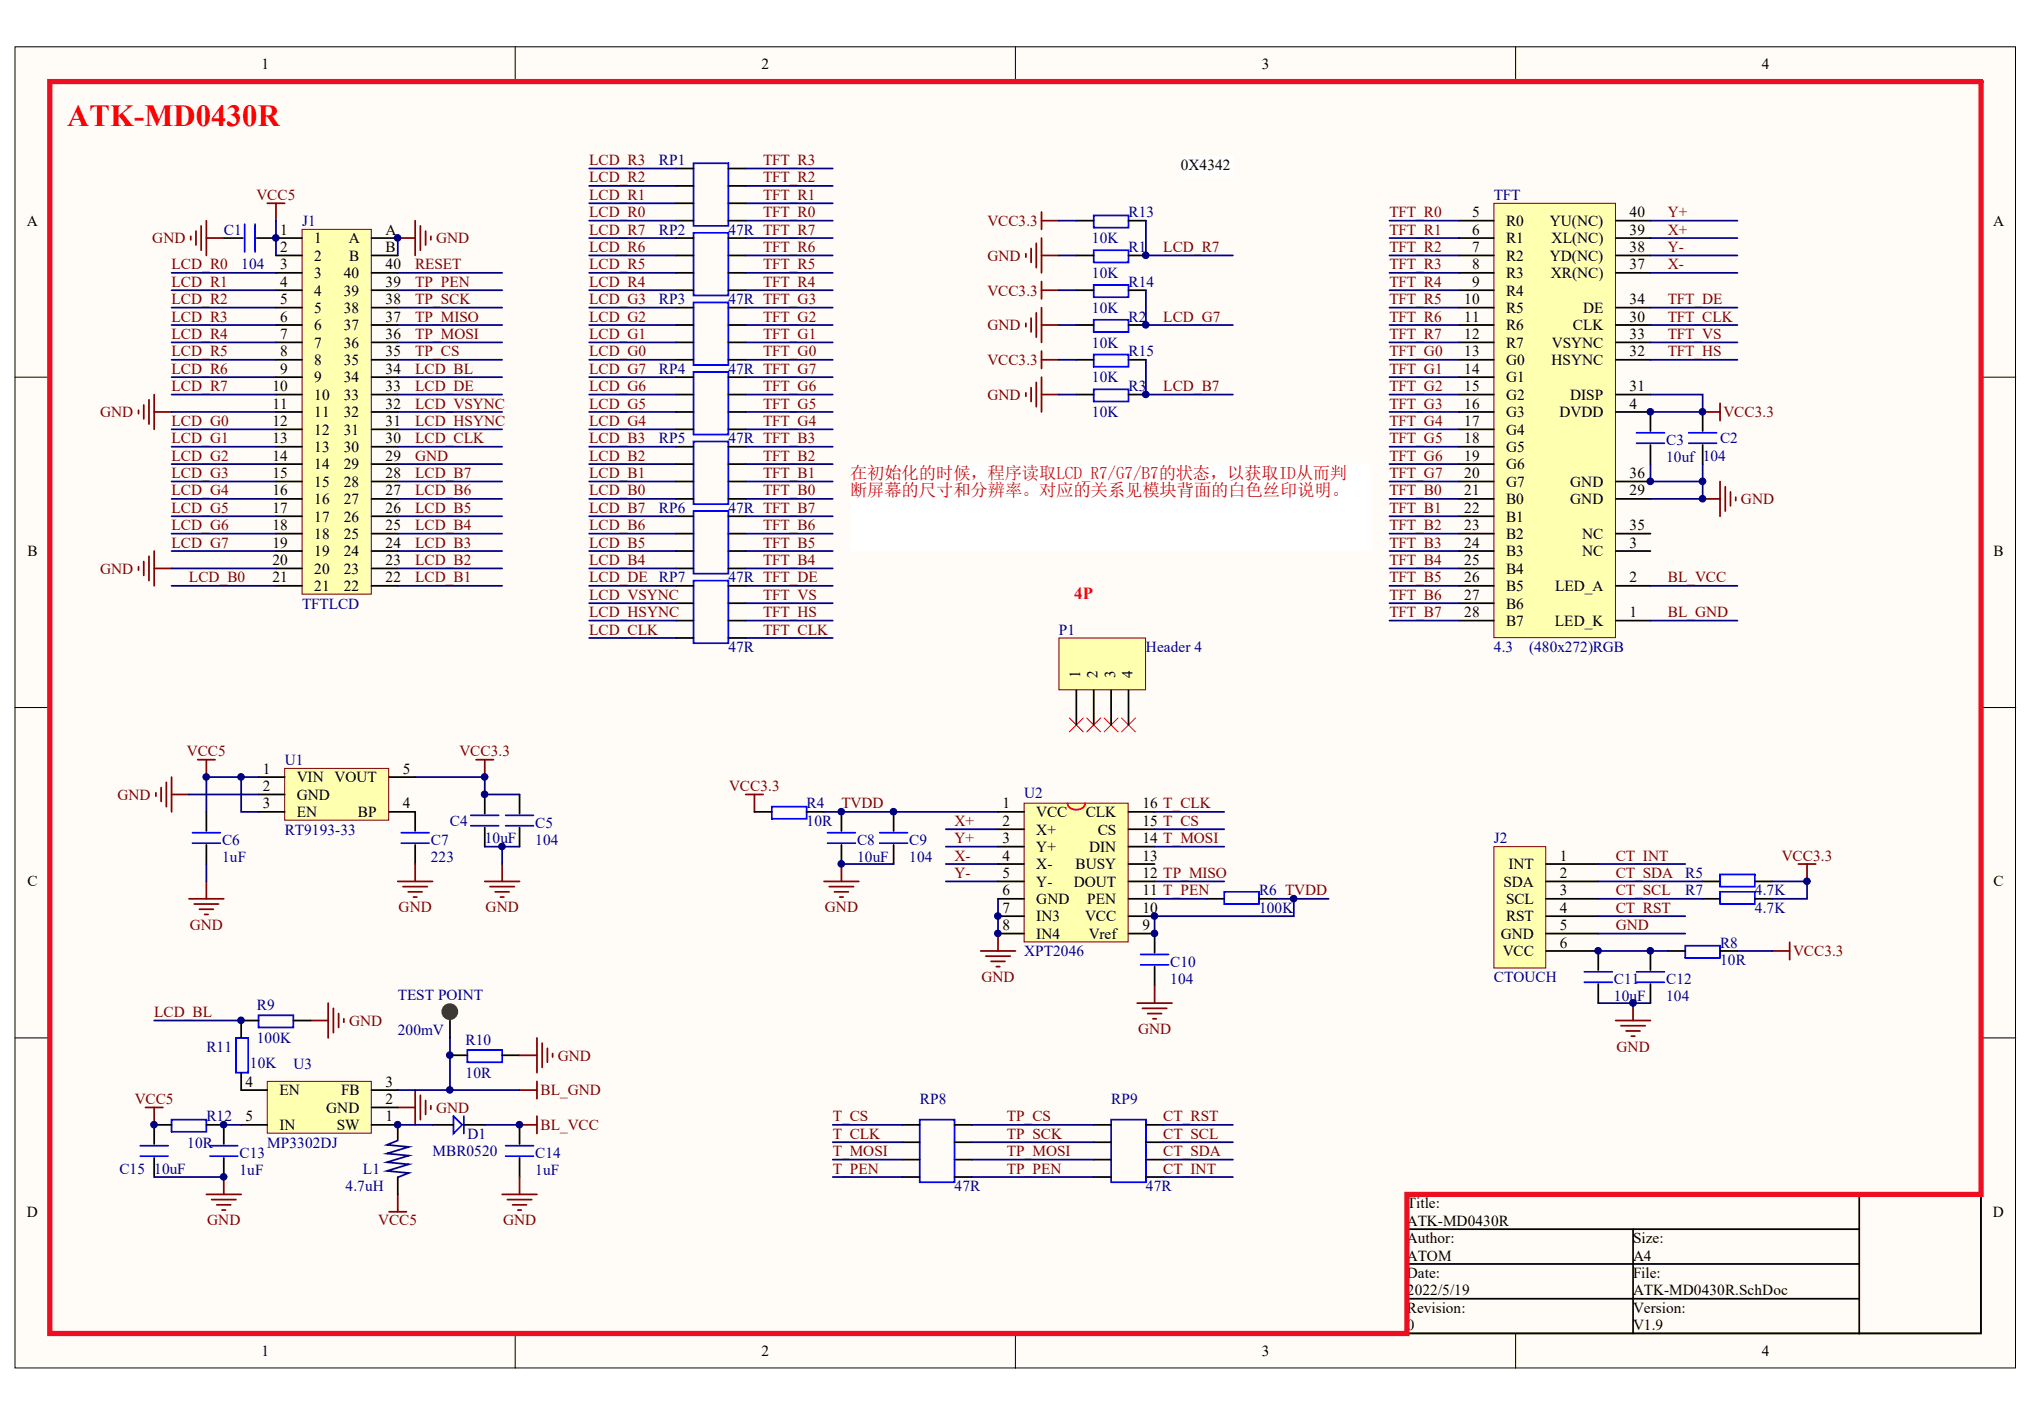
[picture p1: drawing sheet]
<svg xmlns="http://www.w3.org/2000/svg" width="287mm" height="200mm" viewBox="0 0 287 200" stroke-linecap="round" stroke-linejoin="round" font-family="sans-serif">
<g fill="#fffcf8" stroke="#000" stroke-width=".14">
<path d="M2.1 6.6h282.2v186.4h-282.2z"/>
<path d="M7 11.5h272.4v176.6h-272.4z"/>
</g>
<path d="M72.7 6.6v4.9M143.3 6.6v4.9M213.8 6.6v4.9M2.1 53.2h4.9M279.5 53.2h4.9M2.1 99.8h4.9M279.5 99.8h4.9M2.1 146.4h4.9M279.5 146.4h4.9M72.7 188.1v4.9M143.3 188.1v4.9M213.8 188.1v4.9" fill="none" stroke="#000" stroke-width=".14"/>
<g fill="none" stroke="#000" stroke-width=".25">
<path d="M240.2 58.1v2.7M240.2 62.8v2.7M24.2 158.7h-2.4v2.7M29.1 158.7h2.5M63.5 148.9h2.4M70.8 148.9h2.5M21.8 163.3v2.7M198.5 168.5h81v19.6h-81zM198.5 173.4h63.8M198.5 178.3h63.8M230.4 173.4v14.7M262.3 168.5v19.6"/>
<path d="M198.5 183.2h63.8"/>
</g>
<path d="M238.2 61.1h4M238.2 62.5h4M24.2 157.9h4.9v1.8h-4.9zM65.9 148.1h4.9v1.7h-4.9zM19.8 163.1h3.9M19.8 161.6h3.9" fill="none" stroke="#00f" stroke-width=".25"/>
<path d="M20.5 156.2h2.5M21.8 156.2v2.5M56.1 156.2h2.5M58.6 153.8v4.9M59.3 154.5v3.4M60 155.2v2M60.8 156v.5M73.3 158.7h2.5M75.8 157.4v2.5" fill="none" stroke="#800000" stroke-width=".25"/>
<circle cx="63.5" cy="142.7" r=".56" fill="#fffcf8" stroke="#602732" stroke-width="1.2"/>
<path d="M61 158.7h3M63.5 144v2.4M65.4 158.7h3" fill="none" stroke="#000" stroke-width=".25"/>
<path d="M64 157.4l1.2 1.3-1.2 1.2zM65.4 157.4v2.5" fill="none" stroke="#00f" stroke-width=".25"/>
<path d="M37.7 152.5h14.7v7.4h-14.7z" fill="#ffffb0" stroke="#800000" stroke-width=".14"/>
<g fill="none" stroke="#000" stroke-width=".25">
<path d="M95.4 31.1h2.4M95.4 28.7h2.4M95.4 26.2h2.4M95.4 23.8h2.4M95.4 38.5h2.4M95.4 36h2.4M95.4 33.6h2.4M102.8 31.1h2.4M102.8 28.7h2.4M102.8 26.2h2.4M102.8 23.8h2.4M102.8 38.5h2.4"/>
<path d="M102.8 36h2.4M102.8 33.6h2.4M151.8 36h2.5M159.2 36h2.5M95.4 40.9h2.4M95.4 50.8h2.4M95.4 48.3h2.4M95.4 45.8h2.4M95.4 43.4h2.4M95.4 53.2h2.4M95.4 55.7h2.4M95.4 58.1h2.4"/>
<path d="M102.8 40.9h2.4M102.8 50.8h2.4M102.8 48.3h2.4M102.8 45.8h2.4M102.8 43.4h2.4M102.8 53.2h2.4M102.8 55.7h2.4M102.8 58.1h2.4M151.8 45.8h2.5M151.8 55.7h2.5M159.2 45.8h2.5M159.2 55.7h2.5"/>
<path d="M232.8 58.1v2.7M95.4 60.6h2.4M95.4 70.4h2.4M95.4 67.9h2.4M95.4 65.5h2.4M95.4 63h2.4M95.4 77.7h2.4M95.4 75.3h2.4M95.4 72.8h2.4M102.8 60.6h2.4M102.8 70.4h2.4M102.8 67.9h2.4"/>
<path d="M102.8 65.5h2.4M102.8 63h2.4M102.8 77.7h2.4M102.8 75.3h2.4M102.8 72.8h2.4M232.8 62.8v2.7M95.4 80.2h2.4M95.4 90h2.4M95.4 87.5h2.4M95.4 85.1h2.4M95.4 82.6h2.4M102.8 80.2h2.4"/>
<path d="M102.8 90h2.4M102.8 87.5h2.4M102.8 85.1h2.4M102.8 82.6h2.4M225.5 134.1v2.7M225.5 138.8v2.7M232.8 134.1v2.7M232.8 138.8v2.7M235.3 134.1h2.5M240.2 126.8h2.5M240.2 124.3h2.5M242.7 134.1h2.4"/>
<path d="M247.6 126.8h2.4M247.6 124.3h2.4M31.6 158.7v2.7M34 158.7h3.7M34 151.3v2.5h3.7M36.5 144h-2.5v2.4M41.4 144h2.4M52.4 158.7h3.7v2.1M52.4 156.2h3.7M52.4 153.8h3.7M73.3 158.7v2.7M31.6 163.3v2.7"/>
<path d="M56.1 166v2.5M73.3 163.3v2.7"/>
</g>
<g fill="none" stroke="#800000" stroke-width=".25">
<path d="M144.7 45.6v.5M145.5 44.9v1.9M146.2 44.1v3.5M146.9 43.4v4.9M146.9 45.8h2.5M240.2 58.1h2.5M242.7 56.9v2.4M240.2 70.4h2.5M242.7 67.9v4.9M243.4 68.7v3.4M244.1 69.4v2M244.9 70.1v.5"/>
<path d="M250 134.1h2.5M252.5 132.9v2.5M253.7 121.9h2.5M254.9 121.9v2.4M43.8 144h2.5M46.3 141.5v4.9M47 142.2v3.5M47.8 143v1.9M48.5 143.7v.5M73.3 153.8h2.5M73.3 148.9h2.5M75.8 146.4v4.9"/>
<path d="M75.8 152.5v2.5M76.5 147.1v3.5M77.2 147.9v1.9M78 148.6v.5M227.9 144h4.9M228.7 144.7h3.4M229.4 145.4h2M230.1 146.2h.5M230.4 141.5v2.5M29.1 168.5h4.9M29.9 169.2h3.4M30.6 170h2"/>
<path d="M31.3 170.7h.5M31.6 166v2.5M54.9 170.9h2.4M56.1 168.5v2.4M70.8 168.5h5M71.6 169.2h3.4M72.3 170h2M73.1 170.7h.4M73.3 166v2.5"/>
</g>
<g fill="none" stroke="#00f" stroke-width=".25">
<path d="M97.8 23h5v8.9h-5zM97.8 32.8h5v8.9h-5zM154.3 35.3h4.9v1.7h-4.9zM97.8 42.7h5v8.8h-5zM97.8 52.5h5v8.8h-5zM154.3 45.1h4.9v1.7h-4.9zM154.3 54.9h4.9v1.7h-4.9zM97.8 62.3h5v8.8h-5zM97.8 72.1h5v8.8h-5zM230.9 61.1h3.9M230.9 62.5h3.9M97.8 81.9h5v8.8h-5z"/>
<path d="M223.5 138.6h3.9M223.5 137.1h3.9M230.9 138.6h3.9M230.9 137.1h3.9M237.8 133.4h4.9v1.7h-4.9zM242.7 125.8h4.9v1.7h-4.9zM242.7 123.4h4.9v1.7h-4.9zM33.3 146.4h1.7v4.9h-1.7zM36.5 143.2h4.9v1.7h-4.9zM29.6 161.6h3.9M29.6 163.1h3.9M71.3 161.6h4"/>
<path d="M71.3 163.1h4"/>
</g>
<path d="M56.1 160.9l-1.5 .6 3.1 .3-3.1 .9 3.1 .3-3.1 .9 3.1 .3-3.1 1 3.1 .3-1.6 .6" fill="none" stroke="#11037f" stroke-width=".25"/>
<path d="M7 11.5h272.5v157h-81v19.6h-191.5z" fill="none" stroke="#ee0e22" stroke-width=".74"/>
<path d="M40.2 108.4h14.6v7.3h-14.6z" fill="#ffffb0" stroke="#800000" stroke-width=".14"/>
<path d="M29.1 114.5v2.7M29.1 119.2v2.7M36.5 109.6h3.7M36.5 112.1h3.7M36.5 114.5h3.7M54.9 109.6h3.7M54.9 114.5h3.7v2.7M58.6 119.2v2.7M68.4 112.1v2.7M68.4 116.7v2.7M73.3 112.1v2.7M73.3 116.7v2.7" fill="none" stroke="#000" stroke-width=".25"/>
<g fill="none" stroke="#800000" stroke-width=".25">
<path d="M37.7 28.7h2.5M38.9 28.7v2.4M56.1 33.6h2.5M58.6 31.1v4.9M59.3 31.9v3.4M60 32.6v2M60.8 33.3v.5M19.5 79.9v.5M20.3 79.2v2M21 78.5v3.4M21.8 77.7v4.9M21.8 80.2h2.4"/>
<path d="M22 111.8v.5M22.7 111.1v2M23.5 110.4v3.4M24.2 109.6v4.9M24.2 112.1h2.5M27.9 107.2h2.4M29.1 107.2v2.4M67.2 107.2h2.4M68.4 107.2v2.4M26.7 126.8h4.9M27.4 127.5h3.4M28.1 128.3h2"/>
<path d="M28.9 129h.5M29.1 124.3v2.5M56.1 124.3h4.9M56.9 125.1h3.4M57.6 125.8h2M58.3 126.5h.5M58.6 121.9v2.4M68.4 124.3h4.9M69.1 125.1h3.5M69.9 125.8h1.9M70.6 126.5h.5M70.8 121.9v2.4"/>
</g>
<path d="M27.2 118.9h3.9M27.2 117.5h3.9M56.6 118.9h3.9M56.6 117.5h3.9M66.4 116.5h4M66.4 115h4M71.3 116.5h4M71.3 115h4" fill="none" stroke="#00f" stroke-width=".25"/>
<path d="M42.6 32.4h9.8v51.4h-9.8z" fill="#ffffb0" stroke="#800000" stroke-width=".14"/>
<g fill="none" stroke="#000" stroke-width=".25">
<path d="M31.6 33.6h2.7M36.2 33.6h6.4M38.9 36h3.7M38.9 38.5h3.7M52.4 33.6h3.7M52.4 36h3.7M52.4 38.5h3.7M38.9 40.9h3.7M38.9 43.4h3.7M38.9 45.8h3.7M38.9 48.3h3.7M38.9 50.8h3.7"/>
<path d="M38.9 53.2h3.7M38.9 55.7h3.7M38.9 58.1h3.7M52.4 40.9h3.7M52.4 43.4h3.7M52.4 45.8h3.7M52.4 48.3h3.7M52.4 50.8h3.7M52.4 53.2h3.7M52.4 55.7h3.7M52.4 58.1h3.7M38.9 60.6h3.7"/>
<path d="M38.9 63h3.7M38.9 65.5h3.7M38.9 67.9h3.7M38.9 70.4h3.7M38.9 72.8h3.7M38.9 75.3h3.7M38.9 77.7h3.7M52.4 60.6h3.7M52.4 63h3.7M52.4 65.5h3.7M52.4 67.9h3.7M52.4 70.4h3.7"/>
<path d="M52.4 72.8h3.7M52.4 75.3h3.7M52.4 77.7h3.7M38.9 80.2h3.7M38.9 82.6h3.7M52.4 80.2h3.7M52.4 82.6h3.7"/>
</g>
<path d="M34.5 31.6v3.9M36 31.6v3.9" fill="none" stroke="#00f" stroke-width=".25"/>
<path d="M166.6 22.1h7.4v2.8h-7.4z" fill="#fff" stroke="#fff" stroke-width=".14"/>
<path d="M210.8 119.4h7.3v17.1h-7.3z" fill="#ffffb0" stroke="#800000" stroke-width=".14"/>
<path d="M218.1 121.9h7.4M218.1 124.3h7.4M218.1 126.8h7.4M218.1 129.2h7.4M218.1 131.7h7.4M218.1 134.1h7.4" fill="none" stroke="#000" stroke-width=".25"/>
<path d="M210.8 28.7h17.1v61.2h-17.1z" fill="#ffffb0" stroke="#800000" stroke-width=".14"/>
<g fill="none" stroke="#000" stroke-width=".25">
<path d="M205.8 31.1h5M205.8 33.6h5M205.8 36h5M205.8 38.5h5M227.9 31.1h4.9M227.9 33.6h4.9M227.9 36h4.9M227.9 38.5h4.9M205.8 58.1h5M205.8 40.9h5M205.8 43.4h5M205.8 45.8h5"/>
<path d="M205.8 48.3h5M205.8 50.8h5M205.8 53.2h5M205.8 55.7h5M227.9 58.1h4.9M227.9 43.4h4.9M227.9 45.8h4.9M227.9 48.3h4.9M227.9 50.8h4.9M227.9 55.7h4.9M205.8 77.7h5M205.8 60.6h5"/>
<path d="M205.8 63h5M205.8 65.5h5M205.8 67.9h5M205.8 70.4h5M205.8 72.8h5M205.8 75.3h5M227.9 77.7h4.9M227.9 67.9h4.9M227.9 70.4h4.9M227.9 75.3h4.9M205.8 87.5h5M205.8 82.6h5"/>
<path d="M205.8 80.2h5M205.8 85.1h5M227.9 87.5h4.9M227.9 82.6h4.9M118.7 114.5v2.7M118.7 119.2v2.7M126.1 114.5v2.7M126.1 119.2v2.7M162.9 131.7v2.7M162.9 136.4v2.7M170.3 126.8h2.4M177.6 126.8h2.5"/>
</g>
<path d="M116.7 118.9h4M116.7 117.5h4M124.1 118.9h3.9M124.1 117.5h3.9M160.9 134.6h4M160.9 136.1h4M172.7 125.8h4.9v1.7h-4.9z" fill="none" stroke="#00f" stroke-width=".25"/>
<path d="M105.2 112.1h2.5M106.4 112.1v2.4" fill="none" stroke="#800000" stroke-width=".25"/>
<path d="M144.5 113.3h14.7v19.6h-14.7z" fill="#ffffb0" stroke="#800000" stroke-width=".14"/>
<g fill="none" stroke="#000" stroke-width=".25">
<path d="M106.4 114.5h2.5M113.8 114.5h2.5M140.8 114.5h3.7M140.8 117h3.7M140.8 119.4h3.7M159.2 114.5h3.7M159.2 117h3.7M159.2 119.4h3.7M140.8 121.9h3.7M140.8 124.3h3.7M140.8 126.8h3.7M140.8 129.2h3.7"/>
<path d="M140.8 131.7h3.7M159.2 121.9h3.7M159.2 124.3h3.7M159.2 126.8h3.7M159.2 129.2h3.7M159.2 131.7h3.7M127.3 158.7h2.5M134.7 158.7h2.4M154.3 158.7h2.5M161.7 158.7h2.4M127.3 161.1h2.5M127.3 163.6h2.5"/>
<path d="M127.3 166h2.5M134.7 161.1h2.4M134.7 163.6h2.4M134.7 166h2.4M154.3 161.1h2.5M154.3 163.6h2.5M154.3 166h2.5M161.7 161.1h2.4M161.7 163.6h2.4M161.7 166h2.4"/>
</g>
<path d="M150.6 113.3a1.28 1.28 0 0 0 2 .7h.1a.77 .77 0 0 0 .4-.7" fill="none" stroke="#f00" stroke-width=".25"/>
<path d="M108.9 113.8h4.9v1.7h-4.9zM129.8 157.9h4.9v8.9h-4.9zM156.8 157.9h4.9v8.9h-4.9z" fill="none" stroke="#00f" stroke-width=".25"/>
<g fill="none" stroke="#800000" stroke-width=".25">
<path d="M26.9 33.3v.5M27.6 32.6v2M28.4 31.9v3.4M29.1 31.1v4.9M29.1 33.6h2.5M19.5 57.9v.5M20.3 57.1v2M21 56.4v3.4M21.8 55.7v4.9M21.8 58.1h2.4M116.3 124.3h4.9M117 125.1h3.4"/>
<path d="M117.7 125.8h2M118.5 126.5h.5M118.7 121.9v2.4M138.3 134.1h5M139.1 134.9h3.4M139.8 135.6h2M140.6 136.4h.4M140.8 131.7v2.4M162.9 139.1v2.4M160.4 141.5h4.9M161.2 142.2h3.4M161.9 143h2"/>
<path d="M162.6 143.7h.5"/>
</g>
<path d="M150.9 101.3l1.9 1.9M152.8 101.3l-1.9 1.9M153.3 101.3l2 1.9M155.3 101.3l-2 1.9M155.8 101.3l1.9 1.9M157.7 101.3l-1.9 1.9M158.2 101.3l2 1.9M160.2 101.3l-2 1.9" fill="none" stroke="#f00" stroke-width=".14"/>
<path d="M149.4 90h12.2v7.3h-12.2z" fill="#ffffb0" stroke="#800000" stroke-width=".14"/>
<path d="M151.8 31.1h2.5M159.2 31.1h2.5M151.8 40.9h2.5M151.8 50.8h2.5M159.2 40.9h2.5M159.2 50.8h2.5M151.8 97.4v4.9M154.3 97.4v4.9M156.8 97.4v4.9M159.2 97.4v4.9" fill="none" stroke="#000" stroke-width=".25"/>
<path d="M119.9 65.5h73.6v12.2h-73.6z" fill="#fff" stroke="#fff" stroke-width=".14"/>
<path d="M154.3 30.4h4.9v1.7h-4.9zM154.3 40.2h4.9v1.7h-4.9zM154.3 50h4.9v1.7h-4.9z" fill="none" stroke="#00f" stroke-width=".25"/>
<g fill="none" stroke="#800000" stroke-width=".25">
<path d="M144.7 35.8v.5M145.5 35.1v1.9M146.2 34.3v3.5M146.9 29.9v2.5M146.9 33.6v4.9M146.9 39.7v2.5M146.9 36h2.5M146.9 31.1h2.5M144.7 55.4v.5M145.5 54.7v1.9M146.2 53.9v3.5M146.9 49.5v2.5"/>
<path d="M146.9 53.2v4.9M146.9 40.9h2.5M146.9 55.7h2.5M146.9 50.8h2.5"/>
</g>
<g fill="none" stroke="#000080" stroke-width=".25">
<path d="M24.2 38.5h14.7M38.9 31.1v4.9M56.1 38.5h14.7M56.1 33.6v2.4M83.1 31.1h12.3M83.1 33.6h12.3M83.1 36h12.3M83.1 38.5h12.3M83.1 23.8h12.3M83.1 26.2h12.3M83.1 28.7h12.3M105.2 31.1h12.3"/>
<path d="M105.2 33.6h12.3M105.2 36h12.3M105.2 38.5h12.3M105.2 23.8h12.3M105.2 26.2h12.3M105.2 28.7h12.3M149.4 31.1h2.4M149.4 36h2.4M161.7 31.1v4.9h12.2M196 31.1h9.8M196 33.6h9.8M196 36h9.8"/>
<path d="M196 38.5h9.8M232.8 31.1h12.3M232.8 33.6h12.3M232.8 36h12.3M232.8 38.5h12.3M24.2 40.9h14.7M24.2 43.4h14.7M24.2 45.8h14.7M24.2 48.3h14.7M24.2 50.8h14.7M24.2 53.2h14.7M24.2 55.7h14.7"/>
<path d="M24.2 58.1h14.7M56.1 40.9h14.7M56.1 43.4h14.7M56.1 45.8h14.7M56.1 48.3h14.7M56.1 50.8h14.7M56.1 53.2h14.7M56.1 55.7h14.7M56.1 58.1h14.7M83.1 40.9h12.3M83.1 43.4h12.3M83.1 45.8h12.3"/>
<path d="M83.1 48.3h12.3M83.1 50.8h12.3M83.1 53.2h12.3M83.1 55.7h12.3M83.1 58.1h12.3M105.2 40.9h12.3M105.2 43.4h12.3M105.2 45.8h12.3M105.2 48.3h12.3M105.2 50.8h12.3M105.2 53.2h12.3M105.2 55.7h12.3"/>
<path d="M105.2 58.1h12.3M149.4 40.9h2.4M149.4 45.8h2.4M149.4 50.8h2.4M149.4 55.7h2.4M161.7 40.9v4.9h12.2M161.7 50.8v4.9h12.2M196 40.9h9.8M196 43.4h9.8M196 45.8h9.8M196 48.3h9.8M196 50.8h9.8"/>
<path d="M196 53.2h9.8M196 55.7h9.8M196 58.1h9.8M232.8 55.7h7.4v2.4h-7.4M232.8 43.4h12.3M232.8 45.8h12.3M232.8 48.3h12.3M232.8 50.8h12.3M24.2 60.6h14.7M24.2 63h14.7M24.2 65.5h14.7M24.2 67.9h14.7"/>
<path d="M24.2 70.4h14.7M24.2 72.8h14.7M24.2 75.3h14.7M24.2 77.7h14.7M56.1 60.6h14.7M56.1 63h14.7M56.1 65.5h14.7M56.1 67.9h14.7M56.1 70.4h14.7M56.1 72.8h14.7M56.1 75.3h14.7M56.1 77.7h14.7"/>
<path d="M83.1 60.6h12.3M83.1 63h12.3M83.1 65.5h12.3M83.1 67.9h12.3M83.1 70.4h12.3M83.1 72.8h12.3M83.1 75.3h12.3M83.1 77.7h12.3M105.2 60.6h12.3M105.2 63h12.3M105.2 65.5h12.3M105.2 67.9h12.3"/>
<path d="M105.2 70.4h12.3M105.2 72.8h12.3M105.2 75.3h12.3M105.2 77.7h12.3M196 60.6h9.8M196 63h9.8M196 65.5h9.8M196 67.9h9.8M196 70.4h9.8M196 72.8h9.8M196 75.3h9.8M196 77.7h9.8"/>
<path d="M232.8 65.5v2.4h7.4M240.2 65.5v4.9h-7.4M24.2 82.6h14.7M24.2 80.2h14.7M56.1 82.6h14.7M56.1 80.2h14.7M83.1 87.5h12.3M83.1 82.6h12.3M83.1 80.2h12.3M83.1 85.1h12.3M83.1 90h12.3M105.2 87.5h12.3"/>
<path d="M105.2 82.6h12.3M105.2 80.2h12.3M105.2 85.1h12.3M105.2 90h12.3M196 87.5h9.8M196 82.6h9.8M196 80.2h9.8M196 85.1h9.8M232.8 87.5h12.3M232.8 82.6h12.3M26.7 112.1h9.8M34 109.6v4.9h2.5"/>
<path d="M36.5 109.6h-7.4v4.9M58.6 109.6h9.8v2.5h4.9M68.4 119.4h4.9M70.8 119.4v2.5M116.3 114.5h24.5M133.4 119.4h7.4M133.4 117h7.4M162.9 119.4h9.8M162.9 117h9.8M162.9 114.5h9.8M29.1 121.9v2.4M118.7 121.9h7.4"/>
<path d="M133.4 121.9h7.4M133.4 124.3h7.4M140.8 126.8v4.9M162.9 124.3h9.8M162.9 126.8h7.4M180.1 126.8h2.4v2.4h-19.6v2.5M182.5 126.8h4.9M225.5 134.1h9.8M225.5 121.9h12.3M225.5 124.3h14.7M225.5 126.8h14.7M225.5 129.2h12.3"/>
<path d="M225.5 131.7h12.3M245.1 134.1h4.9M250 124.3h4.9v2.5h-4.9M21.8 144h12.2M31.6 158.7h2.4M56.1 153.8h17.2M56.1 158.7h4.9M63.5 146.4v7.4M68.4 158.7h4.9M117.5 158.7h9.8M137.1 158.7h17.2M164.1 158.7h9.8"/>
<path d="M225.5 141.5h7.3M21.8 166h9.8M117.5 166h9.8M117.5 161.1h9.8M117.5 163.6h9.8M137.1 166h17.2M137.1 161.1h17.2M137.1 163.6h17.2M164.1 166h9.8M164.1 161.1h9.8M164.1 163.6h9.8"/>
</g>
<g fill="#000080" stroke="#000080" stroke-width=".14">
<circle cx="21.7" cy="158.6" r=".47"/>
<circle cx="29.1" cy="109.6" r=".47"/>
<circle cx="31.5" cy="166" r=".47"/>
<circle cx="31.5" cy="158.6" r=".47"/>
<circle cx="34" cy="143.9" r=".47"/>
<circle cx="34" cy="109.6" r=".47"/>
<circle cx="38.9" cy="33.6" r=".47"/>
<circle cx="56.1" cy="158.6" r=".47"/>
<circle cx="56.1" cy="33.6" r=".47"/>
<circle cx="63.5" cy="153.7" r=".47"/>
<circle cx="63.5" cy="148.8" r=".47"/>
<circle cx="68.4" cy="112" r=".47"/>
<circle cx="68.4" cy="109.6" r=".47"/>
<circle cx="70.8" cy="119.4" r=".47"/>
<circle cx="73.3" cy="158.6" r=".47"/>
<circle cx="118.7" cy="121.9" r=".47"/>
<circle cx="118.7" cy="114.5" r=".47"/>
<circle cx="126" cy="114.5" r=".47"/>
<circle cx="140.8" cy="131.7" r=".47"/>
<circle cx="140.8" cy="129.2" r=".47"/>
<circle cx="161.6" cy="55.6" r=".47"/>
<circle cx="161.6" cy="45.8" r=".47"/>
<circle cx="161.6" cy="36" r=".47"/>
<circle cx="162.9" cy="131.7" r=".47"/>
<circle cx="162.9" cy="129.2" r=".47"/>
<circle cx="182.5" cy="126.8" r=".47"/>
<circle cx="225.5" cy="134.1" r=".47"/>
<circle cx="230.4" cy="141.5" r=".47"/>
<circle cx="232.8" cy="134.1" r=".47"/>
<circle cx="232.8" cy="67.9" r=".47"/>
<circle cx="232.8" cy="58.1" r=".47"/>
<circle cx="240.2" cy="70.3" r=".47"/>
<circle cx="240.2" cy="67.9" r=".47"/>
<circle cx="240.2" cy="58.1" r=".47"/>
<circle cx="254.9" cy="124.3" r=".47"/>
</g>
<text font-size="4.3" fill="#f00" x="9.5" y="17.8">ATK-MD0430R</text>
<g font-size="2.5" fill="#bf0000">
<text x="119.9" y="67.6">在初始化的时候，程序读取LCD_R7/G7/B7的状态，以获取ID从而判</text>
<text x="119.9" y="70">断屏幕的尺寸和分辨率。对应的关系见模块背面的白色丝印说明。</text>
</g>
<text font-size="2.4" fill="#f00" x="151.6" y="84.5">4P</text>
<g font-size="2.2">
<text x="36.9" y="9.8">1</text>
<text x="107.4" y="9.8">2</text>
<text x="178" y="9.8">3</text>
<text x="248.6" y="9.8">4</text>
<text x="166.6" y="24">0X4342</text>
<text x="3.8" y="31.8">A</text>
<text x="39.5" y="33.1">1</text>
<text x="39.5" y="35.6">2</text>
<text x="44.3" y="34.3">1</text>
<text x="49.2" y="34.3">A</text>
<text x="54.4" y="33.1">A</text>
<text x="54.4" y="35.6">B</text>
<text x="207.7" y="30.6">5</text>
<text x="207.7" y="33.1">6</text>
<text x="207.7" y="35.6">7</text>
<text x="212.5" y="31.9">R0</text>
<text x="212.5" y="34.3">R1</text>
<text x="218.6" y="31.9">YU(NC)</text>
<text x="218.9" y="34.3">XL(NC)</text>
<text x="229.9" y="35.6">38</text>
<text x="229.9" y="33.1">39</text>
<text x="229.9" y="30.6">40</text>
<text x="281.2" y="31.8">A</text>
<text x="39.5" y="38">3</text>
<text x="39.5" y="40.5">4</text>
<text x="44.3" y="36.8">2</text>
<text x="44.3" y="39.2">3</text>
<text x="44.3" y="41.7">4</text>
<text x="48.5" y="41.7">39</text>
<text x="48.5" y="39.2">40</text>
<text x="49.3" y="36.8">B</text>
<text x="54.4" y="40.5">39</text>
<text x="54.4" y="38">40</text>
<text x="207.7" y="38">8</text>
<text x="207.7" y="40.5">9</text>
<text x="212.5" y="36.8">R2</text>
<text x="212.5" y="39.2">R3</text>
<text x="212.5" y="41.7">R4</text>
<text x="218.6" y="36.8">YD(NC)</text>
<text x="218.8" y="39.2">XR(NC)</text>
<text x="229.9" y="38">37</text>
<text x="39.5" y="42.9">5</text>
<text x="39.5" y="45.4">6</text>
<text x="39.5" y="47.8">7</text>
<text x="44.3" y="44.1">5</text>
<text x="44.3" y="46.6">6</text>
<text x="48.5" y="46.6">37</text>
<text x="48.5" y="44.1">38</text>
<text x="54.4" y="47.8">36</text>
<text x="54.4" y="45.4">37</text>
<text x="54.4" y="42.9">38</text>
<text x="206.6" y="42.9">10</text>
<text x="206.6" y="45.4">11</text>
<text x="206.6" y="47.8">12</text>
<text x="212.5" y="44.1">R5</text>
<text x="212.5" y="46.6">R6</text>
<text x="221.9" y="46.6">CLK</text>
<text x="223.3" y="44.1">DE</text>
<text x="229.9" y="45.4">30</text>
<text x="229.9" y="47.8">33</text>
<text x="229.9" y="42.9">34</text>
<text x="39.5" y="50.3">8</text>
<text x="39.5" y="52.7">9</text>
<text x="44.3" y="49">7</text>
<text x="44.3" y="51.5">8</text>
<text x="44.3" y="53.9">9</text>
<text x="48.5" y="53.9">34</text>
<text x="48.5" y="51.5">35</text>
<text x="48.5" y="49">36</text>
<text x="54.4" y="52.7">34</text>
<text x="54.4" y="50.3">35</text>
<text x="206.6" y="50.3">13</text>
<text x="206.6" y="52.7">14</text>
<text x="212.5" y="49">R7</text>
<text x="212.5" y="51.5">G0</text>
<text x="212.5" y="53.9">G1</text>
<text x="218.9" y="51.5">HSYNC</text>
<text x="218.9" y="49">VSYNC</text>
<text x="229.9" y="50.3">32</text>
<text x="38.4" y="55.2">10</text>
<text x="38.4" y="57.6">11</text>
<text x="44.3" y="56.4">10</text>
<text x="44.3" y="58.9">11</text>
<text x="48.5" y="58.9">32</text>
<text x="48.5" y="56.4">33</text>
<text x="54.4" y="57.6">32</text>
<text x="54.4" y="55.2">33</text>
<text x="206.6" y="55.2">15</text>
<text x="206.6" y="57.6">16</text>
<text x="212.5" y="56.4">G2</text>
<text x="212.5" y="58.9">G3</text>
<text x="220" y="58.9">DVDD</text>
<text x="221.5" y="56.4">DISP</text>
<text x="229.9" y="57.6">4</text>
<text x="229.9" y="55.2">31</text>
<text x="38.4" y="60.1">12</text>
<text x="38.4" y="62.5">13</text>
<text x="38.4" y="65">14</text>
<text x="44.3" y="61.3">12</text>
<text x="44.3" y="63.8">13</text>
<text x="48.5" y="63.8">30</text>
<text x="48.5" y="61.3">31</text>
<text x="54.4" y="65">29</text>
<text x="54.4" y="62.5">30</text>
<text x="54.4" y="60.1">31</text>
<text x="206.6" y="60.1">17</text>
<text x="206.6" y="62.5">18</text>
<text x="206.6" y="65">19</text>
<text x="212.5" y="61.3">G4</text>
<text x="212.5" y="63.8">G5</text>
<text x="38.4" y="67.4">15</text>
<text x="38.4" y="69.9">16</text>
<text x="44.3" y="66.2">14</text>
<text x="44.3" y="68.7">15</text>
<text x="44.3" y="71.1">16</text>
<text x="48.5" y="71.1">27</text>
<text x="48.5" y="68.7">28</text>
<text x="48.5" y="66.2">29</text>
<text x="54.4" y="69.9">27</text>
<text x="54.4" y="67.4">28</text>
<text x="206.6" y="67.4">20</text>
<text x="206.6" y="69.9">21</text>
<text x="212.5" y="66.2">G6</text>
<text x="212.5" y="68.7">G7</text>
<text x="212.5" y="71.1">B0</text>
<text x="221.5" y="71.1">GND</text>
<text x="221.5" y="68.7">GND</text>
<text x="229.9" y="69.9">29</text>
<text x="229.9" y="67.4">36</text>
<text x="38.4" y="72.3">17</text>
<text x="38.4" y="74.8">18</text>
<text x="38.4" y="77.3">19</text>
<text x="44.3" y="73.6">17</text>
<text x="44.3" y="76">18</text>
<text x="48.5" y="76">25</text>
<text x="48.5" y="73.6">26</text>
<text x="54.4" y="77.3">24</text>
<text x="54.4" y="74.8">25</text>
<text x="54.4" y="72.3">26</text>
<text x="206.6" y="72.3">22</text>
<text x="206.6" y="74.8">23</text>
<text x="206.6" y="77.3">24</text>
<text x="212.5" y="73.6">B1</text>
<text x="212.5" y="76">B2</text>
<text x="223.2" y="76">NC</text>
<text x="229.9" y="77.3">3</text>
<text x="229.9" y="74.8">35</text>
<text x="3.9" y="78.4">B</text>
<text x="38.4" y="79.7">20</text>
<text x="38.4" y="82.2">21</text>
<text x="44.3" y="78.5">19</text>
<text x="44.3" y="80.9">20</text>
<text x="44.3" y="83.4">21</text>
<text x="48.5" y="83.4">22</text>
<text x="48.5" y="80.9">23</text>
<text x="48.5" y="78.5">24</text>
<text x="54.4" y="82.2">22</text>
<text x="54.4" y="79.7">23</text>
<text x="206.6" y="79.7">25</text>
<text x="206.6" y="82.2">26</text>
<text x="212.5" y="78.5">B3</text>
<text x="212.5" y="80.9">B4</text>
<text x="212.5" y="83.4">B5</text>
<text x="219.4" y="83.4">LED_A</text>
<text x="223.2" y="78.5">NC</text>
<text x="229.9" y="82.2">2</text>
<text x="281.2" y="78.4">B</text>
<text x="206.6" y="84.6">27</text>
<text x="206.6" y="87.1">28</text>
<text x="212.5" y="85.8">B6</text>
<text x="212.5" y="88.3">B7</text>
<text x="219.4" y="88.3">LED_K</text>
<text x="229.9" y="87.1">1</text>
<text x="37.1" y="109.1">1</text>
<text x="37.1" y="111.6">2</text>
<text x="41.9" y="110.4">VIN VOUT</text>
<text x="41.9" y="112.8">GND</text>
<text x="56.9" y="109.1">5</text>
<text x="37.1" y="114">3</text>
<text x="41.9" y="115.3">EN</text>
<text x="50.5" y="115.3">BP</text>
<text x="56.9" y="114">4</text>
<text x="141.4" y="114">1</text>
<text x="141.4" y="116.5">2</text>
<text x="141.4" y="118.9">3</text>
<text x="146.2" y="115.3">VCC</text>
<text x="146.2" y="117.7">X+</text>
<text x="153.2" y="115.3">CLK</text>
<text x="154.9" y="117.7">CS</text>
<text x="161.2" y="118.9">14 T_MOSI</text>
<text x="161.2" y="116.5">15 T_CS</text>
<text x="161.2" y="114">16 T_CLK</text>
<text x="3.9" y="125">C</text>
<text x="141.4" y="121.4">4</text>
<text x="141.4" y="123.9">5</text>
<text x="146.2" y="120.2">Y+</text>
<text x="146.2" y="122.6">X-</text>
<text x="146.2" y="125.1">Y-</text>
<text x="151.5" y="125.1">DOUT</text>
<text x="151.7" y="122.6">BUSY</text>
<text x="153.6" y="120.2">DIN</text>
<text x="161.2" y="123.9">12 TP_MISO</text>
<text x="161.2" y="121.4">13</text>
<text x="212.1" y="125.1">SDA</text>
<text x="212.8" y="122.6">INT</text>
<text x="220.1" y="121.4">1</text>
<text x="220.1" y="123.9">2</text>
<text x="281.2" y="125">C</text>
<text x="141.4" y="126.3">6</text>
<text x="141.4" y="128.8">7</text>
<text x="141.4" y="131.2">8</text>
<text x="146.2" y="127.5">GND</text>
<text x="146.2" y="130">IN3</text>
<text x="153.1" y="130">VCC</text>
<text x="153.4" y="127.5">PEN</text>
<text x="161.2" y="131.2">9</text>
<text x="161.2" y="128.8">10</text>
<text x="161.2" y="126.3">11 T_PEN</text>
<text x="212.5" y="127.5">SCL</text>
<text x="212.5" y="130">RST</text>
<text x="220.1" y="126.3">3</text>
<text x="220.1" y="128.8">4</text>
<text x="220.1" y="131.2">5</text>
<text x="146.2" y="132.4">IN4</text>
<text x="153.6" y="132.4">Vref</text>
<text x="211.7" y="132.4">GND</text>
<text x="212" y="134.9">VCC</text>
<text x="220.1" y="133.7">6</text>
<text x="34.6" y="153.3">4</text>
<text x="39.4" y="154.5">EN</text>
<text x="48.1" y="154.5">FB</text>
<text x="54.4" y="155.7">2</text>
<text x="54.4" y="153.3">3</text>
<text x="34.6" y="158.2">5</text>
<text x="39.4" y="159.4">IN</text>
<text x="46" y="157">GND</text>
<text x="47.5" y="159.4">SW</text>
<text x="54.4" y="158.2">1</text>
<text x="3.8" y="171.6">D</text>
<text x="198.5" y="170.5">Title:</text>
<text x="198.5" y="172.9">ATK-MD0430R</text>
<text x="281.1" y="171.6">D</text>
<text x="198.5" y="175.4">Author:</text>
<text x="198.5" y="177.8">ATOM</text>
<text x="230.4" y="175.4">Size:</text>
<text x="230.4" y="177.8">A4</text>
<text x="198.5" y="180.3">Date:</text>
<text x="198.5" y="185.2">Revision:</text>
<text x="198.5" y="182.7">2022/5/19</text>
<text x="230.4" y="180.3">File:</text>
<text x="230.4" y="185.2">Version:</text>
<text x="230.4" y="182.7">ATK-MD0430R.SchDoc</text>
<text x="36.9" y="191.3">1</text>
<text x="107.4" y="191.3">2</text>
<text x="178" y="191.3">3</text>
<text x="198.5" y="187.6">0</text>
<text x="230.4" y="187.6">V1.9</text>
<text x="248.6" y="191.3">4</text>
</g>
<g font-size="2.2" fill="#800000">
<text x="83.1" y="23.3">LCD_R3</text>
<text x="107.7" y="23.3">TFT_R3</text>
<text x="36.2" y="28.2">VCC5</text>
<text x="83.1" y="28.2">LCD_R1</text>
<text x="83.1" y="25.7">LCD_R2</text>
<text x="107.7" y="28.2">TFT_R1</text>
<text x="107.7" y="25.7">TFT_R2</text>
<text x="21.5" y="34.3">GND</text>
<text x="61.5" y="34.3">GND</text>
<text x="83.1" y="30.6">LCD_R0</text>
<text x="83.1" y="35.6">LCD_R6</text>
<text x="83.1" y="33.1">LCD_R7</text>
<text x="107.7" y="30.6">TFT_R0</text>
<text x="107.7" y="35.6">TFT_R6</text>
<text x="139.3" y="31.9">VCC3.3</text>
<text x="164.1" y="35.6">LCD_R7</text>
<text x="196" y="30.6">TFT_R0</text>
<text x="196" y="33.1">TFT_R1</text>
<text x="196" y="35.6">TFT_R2</text>
<text x="235.3" y="33.1">X+</text>
<text x="235.3" y="30.6">Y+</text>
<text x="235.3" y="35.6">Y-</text>
<text x="24.2" y="38">LCD_R0</text>
<text x="24.2" y="40.5">LCD_R1</text>
<text x="58.6" y="38">RESET</text>
<text x="58.6" y="40.5">TP_PEN</text>
<text x="83.1" y="40.5">LCD_R4</text>
<text x="83.1" y="38">LCD_R5</text>
<text x="107.7" y="40.5">TFT_R4</text>
<text x="107.7" y="38">TFT_R5</text>
<text x="139.3" y="36.8">GND</text>
<text x="139.3" y="41.7">VCC3.3</text>
<text x="196" y="38">TFT_R3</text>
<text x="196" y="40.5">TFT_R4</text>
<text x="235.3" y="38">X-</text>
<text x="24.2" y="45.4">LCD_R3</text>
<text x="24.2" y="47.8">LCD_R4</text>
<text x="24.2" y="42.9">LCD_R2</text>
<text x="58.6" y="42.9">TP_SCK</text>
<text x="58.6" y="47.8">TP_MOSI</text>
<text x="58.6" y="45.4">TP_MISO</text>
<text x="83.1" y="47.8">LCD_G1</text>
<text x="83.1" y="45.4">LCD_G2</text>
<text x="83.1" y="42.9">LCD_G3</text>
<text x="107.7" y="47.8">TFT_G1</text>
<text x="107.7" y="45.4">TFT_G2</text>
<text x="139.3" y="46.6">GND</text>
<text x="164.1" y="45.4">LCD_G7</text>
<text x="196" y="42.9">TFT_R5</text>
<text x="196" y="45.4">TFT_R6</text>
<text x="196" y="47.8">TFT_R7</text>
<text x="235.3" y="45.4">TFT_CLK</text>
<text x="235.3" y="47.8">TFT_VS</text>
<text x="235.3" y="42.9">TFT_DE</text>
<text x="24.2" y="50.3">LCD_R5</text>
<text x="24.2" y="52.7">LCD_R6</text>
<text x="58.6" y="52.7">LCD_BL</text>
<text x="58.6" y="50.3">TP_CS</text>
<text x="83.1" y="50.3">LCD_G0</text>
<text x="83.1" y="52.7">LCD_G7</text>
<text x="107.7" y="50.3">TFT_G0</text>
<text x="139.3" y="51.5">VCC3.3</text>
<text x="196" y="50.3">TFT_G0</text>
<text x="196" y="52.7">TFT_G1</text>
<text x="235.3" y="50.3">TFT_HS</text>
<text x="14.1" y="58.9">GND</text>
<text x="24.2" y="55.2">LCD_R7</text>
<text x="58.6" y="55.2">LCD_DE</text>
<text x="58.6" y="57.6">LCD_VSYNC</text>
<text x="83.1" y="57.6">LCD_G5</text>
<text x="83.1" y="55.2">LCD_G6</text>
<text x="107.7" y="57.6">TFT_G5</text>
<text x="107.7" y="55.2">TFT_G6</text>
<text x="139.3" y="56.4">GND</text>
<text x="164.1" y="55.2">LCD_B7</text>
<text x="196" y="55.2">TFT_G2</text>
<text x="196" y="57.6">TFT_G3</text>
<text x="243.2" y="58.9">VCC3.3</text>
<text x="24.2" y="65">LCD_G2</text>
<text x="24.2" y="60.1">LCD_G0</text>
<text x="24.2" y="62.5">LCD_G1</text>
<text x="58.6" y="60.1">LCD_HSYNC</text>
<text x="58.6" y="62.5">LCD_CLK</text>
<text x="58.6" y="65">GND</text>
<text x="83.1" y="60.1">LCD_G4</text>
<text x="83.1" y="65">LCD_B2</text>
<text x="83.1" y="62.5">LCD_B3</text>
<text x="107.7" y="60.1">TFT_G4</text>
<text x="107.7" y="65">TFT_B2</text>
<text x="196" y="60.1">TFT_G4</text>
<text x="196" y="62.5">TFT_G5</text>
<text x="196" y="65">TFT_G6</text>
<text x="24.2" y="67.4">LCD_G3</text>
<text x="24.2" y="69.9">LCD_G4</text>
<text x="58.6" y="69.9">LCD_B6</text>
<text x="58.6" y="67.4">LCD_B7</text>
<text x="83.1" y="69.9">LCD_B0</text>
<text x="83.1" y="67.4">LCD_B1</text>
<text x="107.7" y="69.9">TFT_B0</text>
<text x="107.7" y="67.4">TFT_B1</text>
<text x="196" y="67.4">TFT_G7</text>
<text x="196" y="69.9">TFT_B0</text>
<text x="245.6" y="71.1">GND</text>
<text x="24.2" y="72.3">LCD_G5</text>
<text x="24.2" y="74.8">LCD_G6</text>
<text x="24.2" y="77.3">LCD_G7</text>
<text x="58.6" y="77.3">LCD_B3</text>
<text x="58.6" y="74.8">LCD_B4</text>
<text x="58.6" y="72.3">LCD_B5</text>
<text x="83.1" y="77.3">LCD_B5</text>
<text x="83.1" y="74.8">LCD_B6</text>
<text x="83.1" y="72.3">LCD_B7</text>
<text x="107.7" y="77.3">TFT_B5</text>
<text x="107.7" y="74.8">TFT_B6</text>
<text x="196" y="72.3">TFT_B1</text>
<text x="196" y="74.8">TFT_B2</text>
<text x="196" y="77.3">TFT_B3</text>
<text x="14.1" y="80.9">GND</text>
<text x="26.7" y="82.2">LCD_B0</text>
<text x="58.6" y="82.2">LCD_B1</text>
<text x="58.6" y="79.7">LCD_B2</text>
<text x="83.1" y="79.7">LCD_B4</text>
<text x="83.1" y="82.2">LCD_DE</text>
<text x="107.7" y="79.7">TFT_B4</text>
<text x="196" y="79.7">TFT_B4</text>
<text x="196" y="82.2">TFT_B5</text>
<text x="235.3" y="82.2">BL_VCC</text>
<text x="83.1" y="84.6">LCD_VSYNC</text>
<text x="83.1" y="89.5">LCD_CLK</text>
<text x="83.1" y="87.1">LCD_HSYNC</text>
<text x="107.7" y="89.5">TFT_CLK</text>
<text x="107.7" y="87.1">TFT_HS</text>
<text x="107.7" y="84.6">TFT_VS</text>
<text x="196" y="84.6">TFT_B6</text>
<text x="196" y="87.1">TFT_B7</text>
<text x="235.3" y="87.1">BL_GND</text>
<text x="26.4" y="106.7">VCC5</text>
<text x="64.8" y="106.7">VCC3.3</text>
<text x="16.6" y="112.8">GND</text>
<text x="102.9" y="111.6">VCC3.3</text>
<text x="118.7" y="114">TVDD</text>
<text x="134.7" y="116.5">X+</text>
<text x="134.7" y="118.9">Y+</text>
<text x="134.7" y="121.4">X-</text>
<text x="134.7" y="123.9">Y-</text>
<text x="227.9" y="121.4">CT_INT</text>
<text x="227.9" y="123.9">CT_SDA</text>
<text x="251.4" y="121.4">VCC3.3</text>
<text x="26.8" y="131.2">GND</text>
<text x="56.2" y="128.7">GND</text>
<text x="68.5" y="128.7">GND</text>
<text x="116.4" y="128.7">GND</text>
<text x="227.9" y="126.3">CT_SCL</text>
<text x="227.9" y="128.8">CT_RST</text>
<text x="227.9" y="131.2">GND</text>
<text x="253" y="134.9">VCC3.3</text>
<text x="21.8" y="143.5">LCD_BL</text>
<text x="138.5" y="138.5">GND</text>
<text x="49.2" y="144.7">GND</text>
<text x="78.7" y="149.6">GND</text>
<text x="160.6" y="145.9">GND</text>
<text x="228.1" y="148.3">GND</text>
<text x="19" y="155.7">VCC5</text>
<text x="76.2" y="154.5">BL_GND</text>
<text x="61.5" y="157">GND</text>
<text x="76.2" y="159.4">BL_VCC</text>
<text x="117.5" y="160.6">T_CLK</text>
<text x="117.5" y="158.2">T_CS</text>
<text x="142" y="158.2">TP_CS</text>
<text x="142" y="160.6">TP_SCK</text>
<text x="164.1" y="158.2">CT_RST</text>
<text x="164.1" y="160.6">CT_SCL</text>
<text x="117.5" y="163.1">T_MOSI</text>
<text x="117.5" y="165.6">T_PEN</text>
<text x="142" y="163.1">TP_MOSI</text>
<text x="142" y="165.6">TP_PEN</text>
<text x="164.1" y="165.6">CT_INT</text>
<text x="164.1" y="163.1">CT_SDA</text>
<text x="29.2" y="172.9">GND</text>
<text x="53.4" y="172.9">VCC5</text>
<text x="71" y="172.9">GND</text>
</g>
<g font-size="2.2" fill="#000080">
<text x="92.9" y="23.3">RP1</text>
<text x="210.8" y="28.2">TFT</text>
<text x="31.6" y="33.1">C1</text>
<text x="42.6" y="31.9">J1</text>
<text x="92.9" y="33.1">RP2</text>
<text x="102.8" y="33.1">47R TFT_R7</text>
<text x="154.1" y="34.3">10K</text>
<text x="159.2" y="35.6">R1</text>
<text x="159.2" y="30.6">R13</text>
<text x="34" y="38">104</text>
<text x="154.1" y="39.2">10K</text>
<text x="159.2" y="40.5">R14</text>
<text x="92.9" y="42.9">RP3</text>
<text x="102.8" y="42.9">47R TFT_G3</text>
<text x="154.1" y="44.1">10K</text>
<text x="159.2" y="45.4">R2</text>
<text x="92.9" y="52.7">RP4</text>
<text x="102.8" y="52.7">47R TFT_G7</text>
<text x="154.1" y="49">10K</text>
<text x="154.1" y="53.9">10K</text>
<text x="159.2" y="50.3">R15</text>
<text x="154.1" y="58.9">10K</text>
<text x="159.2" y="55.2">R3</text>
<text x="92.9" y="62.5">RP5</text>
<text x="102.8" y="62.5">47R TFT_B3</text>
<text x="235.1" y="62.8">C3</text>
<text x="235.1" y="65.2">10uf 104</text>
<text x="242.7" y="62.5">C2</text>
<text x="92.9" y="72.3">RP6</text>
<text x="102.8" y="72.3">47R TFT_B7</text>
<text x="92.9" y="82.2">RP7</text>
<text x="102.8" y="82.2">47R TFT_DE</text>
<text x="42.6" y="85.8">TFTLCD</text>
<text x="149.4" y="89.5">P1</text>
<text x="102.8" y="92">47R</text>
<text x="161.7" y="92">Header 4</text>
<text x="210.8" y="92">4.3</text>
<text x="215.7" y="92">(480x272)RGB</text>
<text x="40.2" y="107.9">U1</text>
<text x="144.5" y="112.6">U2</text>
<text x="31.3" y="119.2">C6</text>
<text x="40.2" y="117.7">RT9193-33</text>
<text x="60.8" y="119.2">C7</text>
<text x="63.5" y="116.5">C4</text>
<text x="68.4" y="118.9">10uF</text>
<text x="75.5" y="116.7">C5</text>
<text x="75.5" y="119.2">104</text>
<text x="113.8" y="114">R4</text>
<text x="113.8" y="116.5">10R</text>
<text x="120.9" y="119.2">C8</text>
<text x="128.3" y="119.2">C9</text>
<text x="210.8" y="118.9">J2</text>
<text x="31.3" y="121.6">1uF</text>
<text x="60.8" y="121.6">223</text>
<text x="120.9" y="121.6">10uF</text>
<text x="128.3" y="121.6">104</text>
<text x="237.8" y="123.9">R5</text>
<text x="177.6" y="126.3">R6 TVDD</text>
<text x="177.6" y="128.8">100K</text>
<text x="237.8" y="126.3">R7</text>
<text x="247.6" y="128.8">4.7K</text>
<text x="247.6" y="126.3">4.7K</text>
<text x="144.5" y="134.9">XPT2046</text>
<text x="165.1" y="136.4">C10</text>
<text x="242.7" y="133.7">R8</text>
<text x="242.7" y="136.1">10R</text>
<text x="36.2" y="142.5">R9</text>
<text x="56.1" y="141">TEST POINT</text>
<text x="165.1" y="138.8">104</text>
<text x="210.8" y="138.6">CTOUCH</text>
<text x="227.7" y="138.8">C11</text>
<text x="227.7" y="141.3">10uF</text>
<text x="235.1" y="138.8">C12</text>
<text x="235.1" y="141.3">104</text>
<text x="29.1" y="148.4">R11</text>
<text x="36.2" y="147.2">100K</text>
<text x="56.1" y="145.9">200mV</text>
<text x="65.7" y="147.4">R10</text>
<text x="35.3" y="150.6">10K</text>
<text x="41.4" y="150.8">U3</text>
<text x="65.7" y="152.1">10R</text>
<text x="129.8" y="155.7">RP8</text>
<text x="156.8" y="155.7">RP9</text>
<text x="26.4" y="161.9">10R</text>
<text x="29.1" y="158.2">R12</text>
<text x="37.7" y="161.9">MP3302DJ</text>
<text x="65.9" y="160.6">D1</text>
<text x="16.8" y="165.6">C15</text>
<text x="21.8" y="165.6">10uF</text>
<text x="33.8" y="163.3">C13</text>
<text x="33.8" y="165.8">1uF</text>
<text x="51.2" y="165.6">L1</text>
<text x="61" y="163.1">MBR0520</text>
<text x="75.5" y="163.3">C14</text>
<text x="75.5" y="165.8">1uF</text>
<text x="48.8" y="168">4.7uH</text>
<text x="134.7" y="168">47R</text>
<text x="161.7" y="168">47R</text>
</g>
<g font-size="2.1">
<text x="152.4" y="95.6" transform="rotate(-90 152.4 95.6)">1</text>
<text x="154.8" y="95.6" transform="rotate(-90 154.8 95.6)">2</text>
<text x="157.3" y="95.6" transform="rotate(-90 157.3 95.6)">3</text>
<text x="159.8" y="95.6" transform="rotate(-90 159.8 95.6)">4</text>
</g>
</svg>
